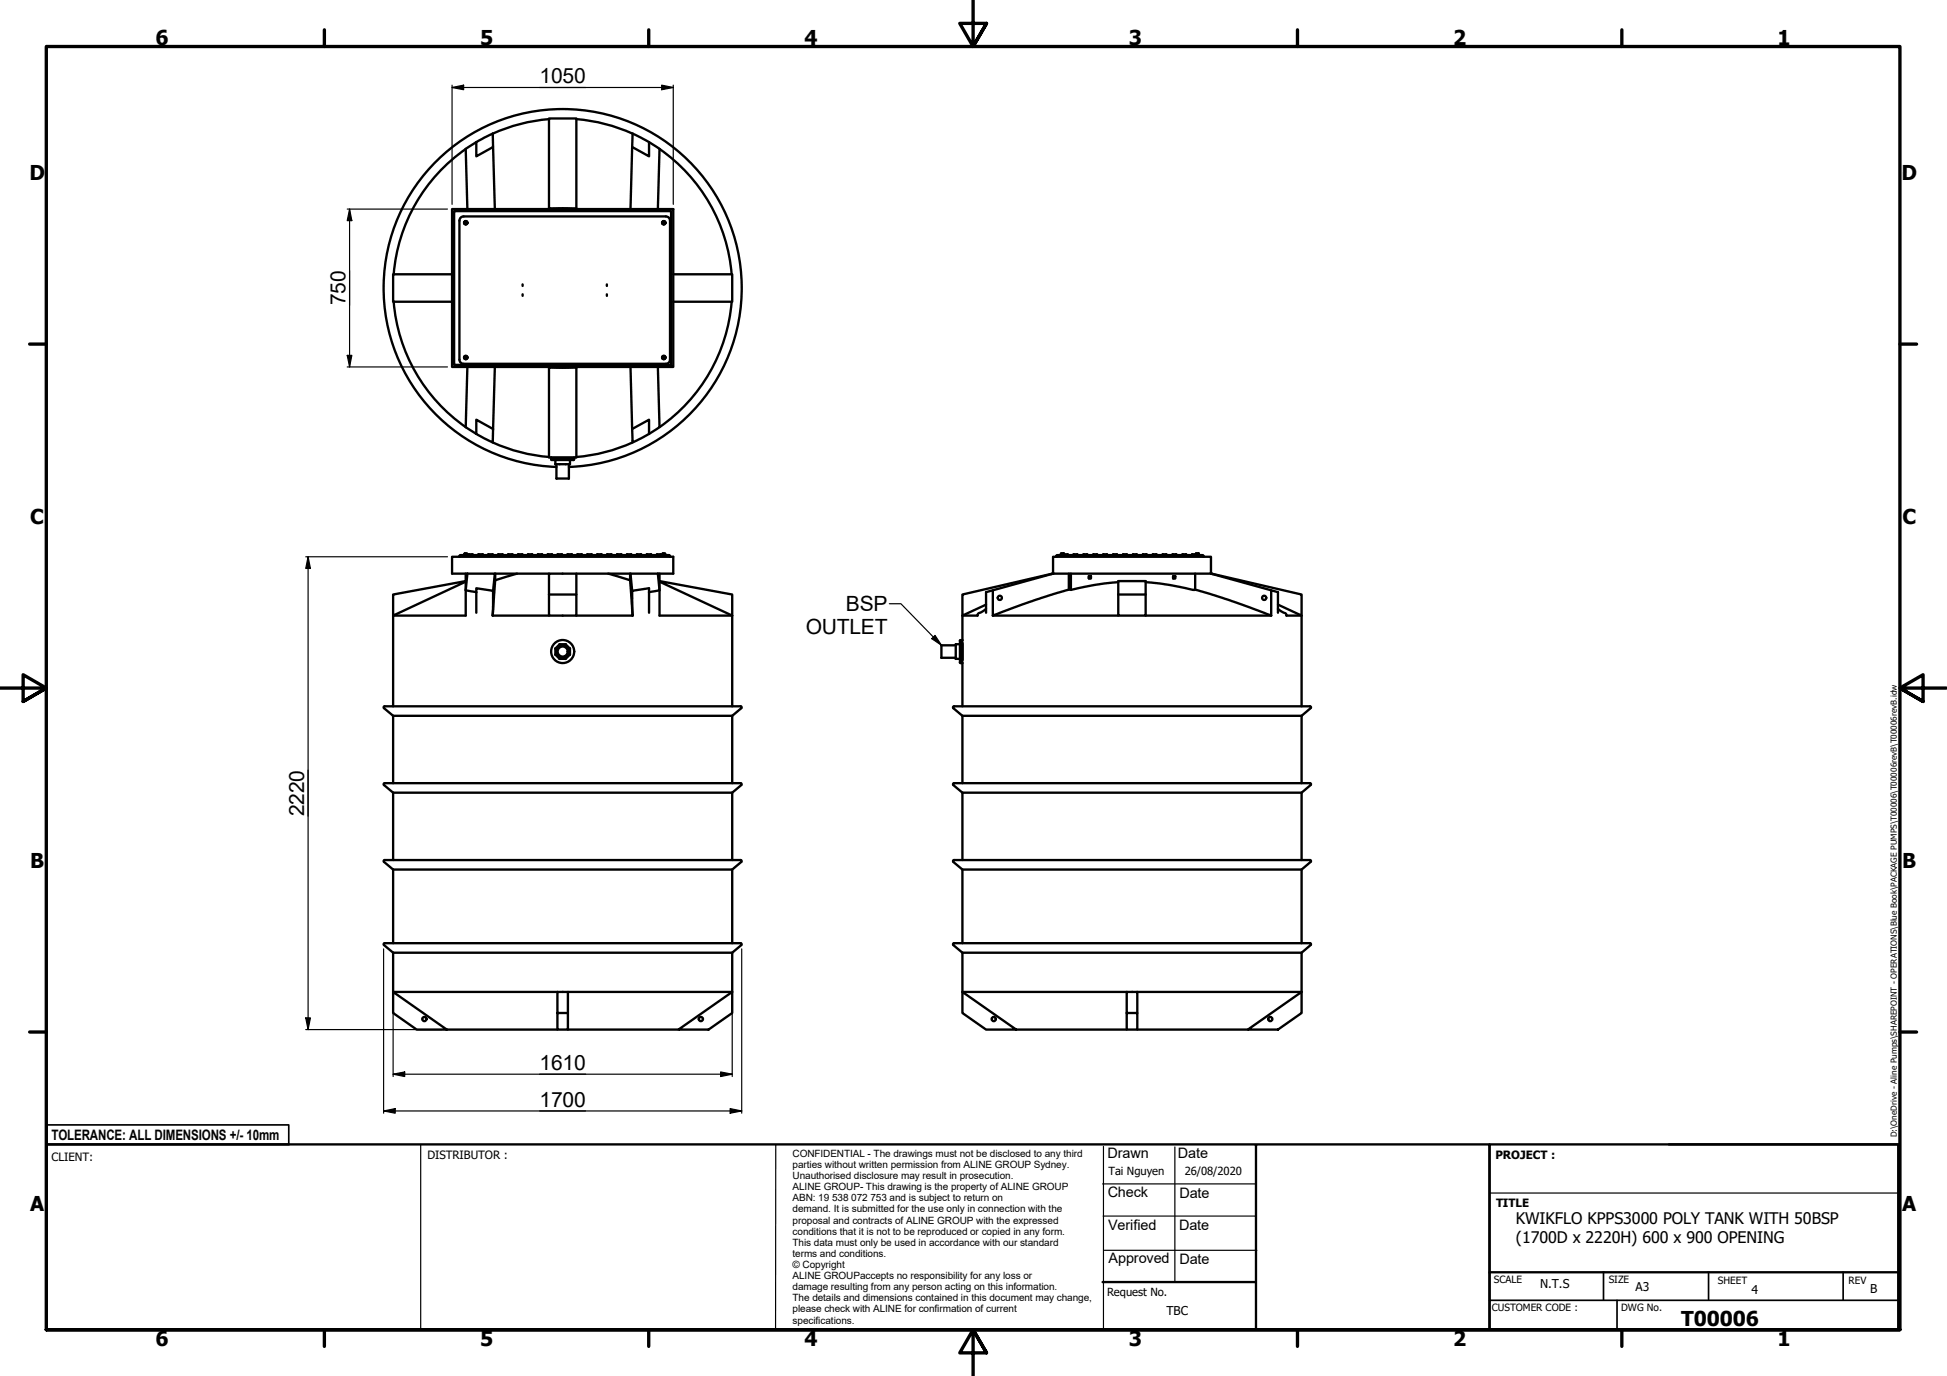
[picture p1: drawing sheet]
<svg xmlns="http://www.w3.org/2000/svg" width="420mm" height="297mm" viewBox="0 0 420 297" stroke-linecap="round" stroke-linejoin="round" font-family="sans-serif">
<!-- layer: Visible (ANSI) -->
<g fill="none" stroke="#000" stroke-width=".51">
<path d="M100.5 32.1l.4 13M100.5 32.2a36.6 36.6 0 0 0-15.5 27M102.8 30.7l-2.3 1.4M106.3 28.8l-3.5 1.9M106.3 28.8l.1 2.9-3.6 2v-3M106.4 31.7l.4 13.4M118.5 25.6h5.9v19.4h-5.9zM118.5 25.7a36.6 36.6 0 0 0-12.2 3.2M124.4 25.7a36.6 36.6 0 0 1 12.1 3.2M136.4 31.7l-.3 13.4M136.5 28.8l3.6 1.9M136.5 28.8l-.1 2.9"/>
<path d="M140.1 30.7l2.2 1.4M140.1 30.7v3l-3.7-2M142.3 32.1l-.3 13M142.3 32.2a36.6 36.6 0 0 1 15.6 27M97.6 45.1h47.7v34.1h-47.7zM97.6 59.2h-12.8v5.9h12.8M98 45.6h46.8v33.2h-46.8zM100 46.7a.9 .9 0 0 0-.9 .9v30a.9 .9 0 0 0 .9 .9M100.1 46.7h43.6M119.3 45.1l2.1-.1 2.2 .1M143.7 46.7a.9 .9 0 0 1 .9 .9v30a.9 .9 0 0 1-.9 .9M145.3 59.2h12.7v5.9h-12.7"/>
<path d="M85 65.1a36.6 36.6 0 0 0 15.5 27.1M100.1 78.5h43.6M100.4 76.9h.2M100.4 76.9a.31 .31 0 0 0-.1 .5 .31 .31 0 0 0 .4 0 .31 .31 0 0 0-.1-.5M100.4 76.9a.29 .29 0 0 0-.1 .5 .29 .29 0 0 0 .4 0 .29 .29 0 0 0 0-.5M100.7 76.9h-.3M100.9 79.2l-.4 13M106.8 79.2l-.4 13.4M112.8 61.4v.3M112.8 63.5v.4M118.5 79.4h5.9v19.4h-5.9zM119.3 79.2l2.1 .2 2.2-.2"/>
<path d="M131 61.4v.3M131 63.5v.4M136.1 79.2l.3 13.4M142 79.2l.3 13-2.2 1.5M157.9 65.1a36.6 36.6 0 0 1-15.6 27.1M100.5 92.2l2.3 1.5M106.3 95.5a36.6 36.6 0 0 0 12.2 3.2M106.4 92.6l-.1 2.9-3.5-1.8M106.4 92.6l-3.6-2v3.1M118.9 98.8l.1 .1M118.9 98.8h.1M119 98.8h4.9"/>
<path d="M119 98.8l.1 .5h4.7l.1-.4M119.8 99.3h.1M119.8 99.3l.1 .9M123 99.3v.9M123 99.3h.1M123.9 98.8v.1M123.9 98.8h.1M136.4 92.6l.1 2.9 3.6-1.8M136.4 92.6l3.7-2v3.1M136.5 95.5a36.6 36.6 0 0 1-12.1 3.2M99.4 119.9l-.3 .2M99.4 119.8h45"/>
<path d="M100.1 119.8h.8M100.2 119.6v.2M100.5 119.6h.3M100.5 119.6l-.3-.1 .6 .1M100.5 119.6v.2M100.8 119.6v.2M101.1 119.8l-.1 .1M101.2 119.7l-.1 .1M101.2 119.7l.8 .1M102.1 119.8v.1M103.2 119.8l.1-.1h.8l.1 .1M103.2 119.8l-.1 .1"/>
<path d="M104.3 119.8v.1M105.3 119.8l.1-.1h.9l.1 .1M105.3 119.8l-.1 .1M106.4 119.8l.1 .1M107.4 119.8l.2-.1h.8l.1 .1M107.5 119.8l-.1 .1M108.5 119.8l.1 .1M109.6 119.8l-.1 .1M110.6 119.7l.1 .1M110.6 119.7h-.9l-.1 .1M110.7 119.8v.1M111.7 119.8l.2-.1h.8l.1 .1"/>
<path d="M111.7 119.8l-.1 .1M112.8 119.8l.1 .1M113.9 119.8l-.1 .1M114.9 119.7h-.9l-.1 .1M114.9 119.7v.1M114.9 119.8l.1 .1M116 119.8l-.1 .1M116.1 119.7h.8M116.1 119.7l-.1 .1M116.9 119.7l.2 .1M117.1 119.8v.1M118.1 119.8v.1"/>
<path d="M119.1 119.7l.1 .1M119.2 119.7h-1l-.1 .1M119.2 119.8l.1 .1M119.9 100.2h3.1M120.1 100.8a38.6 38.6 0 0 1-31.9-58.3 38.6 38.6 0 0 1 66.5 0 38.6 38.6 0 0 1-31.9 58.3M120.1 103.3h.1M120.1 100.2v3.1M120.3 119.8l-.1 .1M120.4 119.7l-.1 .1M120.4 119.7l.9 .1M121.3 119.8l.1 .1M122.4 119.8l-.1 .1"/>
<path d="M122.8 100.2v3.1M122.8 103.3h-2.7M123 100.2h.1M123.3 119.7l.2 .1M123.4 119.7h-.9l-.1 .1M123.5 119.8l.1 .1M124.5 119.8l-.1 .1M125.6 119.7v.1M125.6 119.7h-.9l-.2 .1M125.6 119.8l.1 .1M126.7 119.8l-.1 .1M126.8 119.7l-.1 .1"/>
<path d="M126.8 119.7h.8M127.6 119.7l.2 .1M127.8 119.8v.1M128.8 119.8l-.1 .1M128.9 119.7h.9l.1 .1M128.9 119.7l-.1 .1M129.9 119.8l.1 .1M130.9 119.8l.2-.1 .9 .1M130.9 119.8v.1M132 119.8l.1 .1M133.1 119.8l-.1 .1M134 119.7l-.9 .1"/>
<path d="M134 119.7l.2 .1M134.2 119.8v.1M135.2 119.8l.2-.1h.8l.1 .1M135.2 119.8l-.1 .1M136.3 119.8l.1 .1M137.4 119.8l.1-.1h.8l.1 .1M137.4 119.8l-.1 .1M138.4 119.8l.1 .1M139.5 119.8l.1-.1h.8l.2 .1M139.5 119.8l-.1 .1M140.6 119.8v.1M141.7 119.8l-.1 .1"/>
<path d="M141.8 119.7l-.1 .1M142.5 119.7l.1 .1M142.5 119.7h-.8M142.6 119.8l.1 .1M142.9 119.8h.7M142.9 119.6v.2M143.2 119.6h.3M143.2 119.6l-.3-.1 .6 .1M143.2 119.6v.2M143.5 119.6v.2M144.4 119.9l.2 .2M228.1 119.9l-.2 .2"/>
<path d="M228.2 119.8h31.3M228.9 119.8h.7M228.9 119.6h.2M229.1 119.6l.2-.1h-.3l-.1 .3M229.1 119.6v.2M229.3 119.5h.2zM229.4 119.6v.2M229.6 119.5v.1M229.6 119.7l.9 .1M229.6 119.6v.2M230.5 119.8l.1 .1M231.6 119.8l-.1 .1"/>
<path d="M231.7 119.7h.8M231.7 119.7l-.1 .1M232.5 119.7l.1 .1M232.5 119.8l.1 .1M233.8 119.8l-.1 .1M233.8 119.7l-.1 .1M233.8 119.7h.7l.2 .1M234.7 119.8l.1 .1M235.9 119.8l-.1 .1M236 119.7l-.1 .1M236 119.7l.8 .1M236.8 119.8l.1 .1"/>
<path d="M238 119.8l-.1 .1M238.9 119.7l.1 .1M238.9 119.7h-.8l-.1 .1M239 119.8v.1M240.1 119.8v.1M241 119.7l-.8 .1M241 119.7l.1 .1M241.1 119.8l.1 .1M242.3 119.8l-.1 .1M242.3 119.8l.1-.1 .8 .1M243.2 119.8l.1 .1M244.4 119.8l-.1 .1"/>
<path d="M244.5 119.7h.7l.2 .1M244.5 119.7l-.1 .1M245.4 119.8v.1M246.5 119.8l.2-.1 .8 .1M246.6 119.8l-.1 .1M247.5 119.8l.1 .1M248.7 119.8l-.1 .1M249.6 119.7h-.8l-.1 .1M249.6 119.7v.1M249.6 119.8l.1 .1M250.8 119.8v.1M251.6 119.7l.2 .1"/>
<path d="M251.7 119.7l-.9 .1M251.8 119.8l.1 .1M253 119.8l-.1 .1M253.9 119.7v.1M253.9 119.7h-.8l-.1 .1M253.9 119.8l.1 .1M255.1 119.8l.1-.1 .9 .1M255.1 119.8l-.1 .1M256 119.8l.1 .1M257.2 119.8l-.1 .1M257.3 119.7h.7M257.3 119.7l-.1 .1"/>
<path d="M258 119.8h.7M258 119.6h.2M258.2 119.6l.2-.1-.4 .1v.2M258.2 119.6v.2M258.4 119.5h.2zM258.6 119.6v.2M258.7 119.6h.1M258.7 119.6v.2M259.5 119.9l.2 .2M99.1 120.1v.1M100.5 127.4l2.3 .4M100.5 127.3h.1"/>
<path d="M100.5 125.4l-15.7 2.9v4.6l15.7-7.3M100.5 123.8v3.5M100.9 123.8h5.9l-.4 3.7M100.9 123.8l-.4 3.6v5.5h-15.7v19.6M100.9 123.8h-3.3v-3.6h47.7v3.6h-3.3M102.8 127.8v-.8l3.6 .5-.1 5.4M102.8 127.8v4.5M106.3 132.9h12.2M106.8 123.8h11.7M106.9 123.8v1.5M111.6 123.8l-4.7 1.5-.6 7.6M119.8 140h.1"/>
<path d="M122.1 139.1h.1M122.1 139.1h-1.3l-1 .9M122.1 139.1l.9 .9M123 140h.1M124.4 128.3v-4.5h-5.9v9.1h5.9v-4.6h-5.9M124.4 123.8h11.7M124.4 132.9h12.1M131.3 123.8l4.7 1.5v-1.5M136 125.3l.5 7.6-.1-5.4 3.7-.5v5.3M142 123.8h-5.9l.3 3.7M142 123.8l.3 3.6-2.2 .4M142.3 123.8v3.5"/>
<path d="M142.3 125.4l15.7 2.9v4.6l-15.7-7.3M142.3 127.4v5.5h15.7v19.6M144.6 120.1v.1M203.2 139.3v2.7M206.2 139.1v3.1M206.2 139.3h-3.1M206.3 139.1h-.1M207.2 138.3v4.7M207.2 139.1h-.9M207.6 138.2v4.9M207.6 138.2l-.5 .1M207.7 138.8v3.7"/>
<path d="M212.8 131.4l-1.7 1-.2 .5h-3.2l-.1 5.3M214.2 132.9h27.1M214.2 127.4v5.5M226.9 123.9l.2-.1-19.4 4.5v4.6l5.1-2.4M227.1 123.8h.1M227.2 120.2h34.1v3.6h-34.1zM227.2 123.8l-14.4 4v4.5M227.9 120.1v.1M230.7 127.3l-7.5 2.3-9 3.3M230.7 123.8v3.5M231.1 123.8v3.5l.7-.1a56.4 56.4 0 0 1 9.5-1.5M231.1 127.2l-.4 .1"/>
<path d="M235 124.4h.4v.4h-.4zM241.3 128.3h5.9M241.3 125.4h5.9v7.5h-5.9zM247.2 132.9h27.1M253.2 124.4h.4v.4h-.4zM257.9 127.3l7.4 2.3 9 3.3M257.9 123.8v3.5l-1.2-.1a55.5 55.5 0 0 0-9.5-1.5M259.7 120.1v.1M261.5 123.8l19.4 4.5v4.6l-5.1-2.4M261.5 123.8l.2 .1M261.5 123.8h-.2l13 3.6M275.8 132.3v-4.5l-1.5-.4v5.5"/>
<path d="M275.8 131.4l1.7 1 .1 .5h3.3v19.6M82.9 152.9l1.9 1.6M84.8 154.5v14.6M84.8 154.5h73.2M119.8 141.3h.1M119.8 140v1.3M119.8 141.3l1 .9M120.7 142.2h.1M122.1 142.2h.1M123 141.3l-.9 .9h-1.3M123 140v1.3M123 141.3h.1"/>
<path d="M158 154.5v14.6M159.8 152.5l.2 .1v.3M159.8 152.5h-76.8l-.2 .1 .1 .3M160 152.9l-2 1.6M203.1 142h.1M203.2 142h3M205.7 152.9l2 1.6M206.2 142.2h.1M206.3 142.2l.9 .1M207.1 143l.5 .1M207.6 143.1l.1 9.4M207.6 143.1h.1"/>
<path d="M207.7 154.5h73.2M207.7 154.5v14.6M280.9 154.5v14.6M282.8 152.9l-1.9 1.6M282.8 152.9l.1-.3-.2-.1h-76.8l-.2 .1v.3M84.8 171.1v14.6M84.8 171.1h73.2M158 171.1v14.6M159.8 169.1l.2 .1v.3l-2 1.6M159.8 169.1h-76.9v.4l1.9 1.6M207.7 171.1h73.2M207.7 171.1v14.6"/>
<path d="M280.9 171.1v14.6M282.8 169.5l-1.9 1.6M282.8 169.5l.1-.3-.2-.1h-76.9l-.1 .4 2 1.6M84.8 187.7v15.9M84.8 187.7h73.2M158 187.7v15.9M159.8 185.7l.2 .1v.3l-2 1.6M159.8 185.7h-76.9v.4l1.9 1.6M207.7 187.7h73.2M207.7 187.7v15.9M280.9 187.7v15.9M282.8 186.1l-1.9 1.6"/>
<path d="M282.8 186.1l.1-.3-.2-.1h-76.9l-.1 .4 2 1.6M82.9 204l1.9 1.7M84.8 214.1l11.6 8.2h-6.5l-5.1-3.6zM84.8 205.7v8.4h35.5M84.8 205.7h73.2M120.3 218.7h2.3v3.6h-2.3v-8.2h2.3v4.6M158 205.7v8.4h-35.4M159.8 203.6l.2 .2v.2M159.8 203.6h-76.8l-.2 .2 .1 .2M160 204l-2 1.7M205.7 204l2 1.7M207.7 205.7v8.4h35.4"/>
<path d="M207.7 205.7h73.2M207.7 214.1l11.6 8.2h-6.5l-5.1-3.6zM243.1 218.7h2.3v3.6h-2.3v-8.2h2.3v4.6M280.9 205.7v8.4h-35.5M282.8 204l-1.9 1.7M282.8 204l.1-.2-.2-.2h-76.8l-.2 .2v.2M96.4 222.3h23.9M122.6 222.3h23.8M146.4 222.3l11.6-8.2v4.6l-5.1 3.6zM219.3 222.3h23.8M245.4 222.3h23.9M269.3 222.3l11.6-8.2v4.6l-5.1 3.6z"/>
<circle cx="100.5" cy="48.1" r=".29"/>
<circle cx="100.5" cy="48.1" r=".37"/>
<circle cx="143.2" cy="48.1" r=".29"/>
<circle cx="143.2" cy="48.1" r=".37"/>
<circle cx="100.5" cy="77.2" r=".37"/>
<circle cx="143.2" cy="77.2" r=".29"/>
<circle cx="143.2" cy="77.2" r=".37"/>
<circle cx="215.8" cy="129.1" r=".45"/>
<circle cx="235.2" cy="124.6" r=".16"/>
<circle cx="253.4" cy="124.6" r=".16"/>
<circle cx="272.8" cy="129.1" r=".46"/>
<circle cx="121.4" cy="140.6" r="2.49"/>
<circle cx="121.4" cy="140.6" r="1.34"/>
<circle cx="121.4" cy="140.6" r="1.09"/>
<circle cx="91.6" cy="220" r=".46"/>
<circle cx="151.2" cy="220" r=".46"/>
<circle cx="214.5" cy="220" r=".46"/>
<circle cx="274.1" cy="220" r=".46"/>
</g>
<!-- layer: Border (ANSI) -->
<g fill="none" stroke="#000" stroke-width=".72">
<path d="M70 6.4v3.6M140 6.4v3.6M210 0v10l-2.9-5h5.8l-2.9 5 2.9-5M280 6.4v3.6M350 6.4v3.6M6.4 74.3h3.6M410 74.3h3.6M0 148.5h10l-5-2.8v5.7l5-2.9-5 2.9M420 148.5h-10l5-2.8v5.7l-5-2.9 5 2.9M6.4 222.8h3.6M410 222.8h3.6M10 287v-277h400v277h-400h400"/>
<path d="M70 287v3.6M140 287v3.6M212.9 292l-2.9-5 2.9 5h-5.8l2.9-5v10M280 287v3.6M350 287v3.6"/>
</g>
<!-- layer: Title (ANSI) -->
<path d="M10.1 247v-4.2h52.2v4.2M346 274.6v6.1M368.7 274.6v6.1M397.7 274.6v6.1M321.4 280.7h88.4M349 280.7v6.3" fill="none" stroke="#000" stroke-width=".36"/>
<path d="M10.1 247h311.3v40h-50.4v-39.8M10.1 247h52.2M10.1 247v40h260.9M360.1 247h49.5v40h-88.2v-40h88.2M237.9 276.8h32.9M321.4 274.6h88.6" fill="none" stroke="#000" stroke-width=".51"/>
<path d="M321.4 257.5h88.2" fill="none" stroke="#000" stroke-width=".25"/>
<!-- layer: T-SHEET -->
<path d="M90.8 247v40M167.4 247v40M237.9 255.6h32.9M238.1 247.5v39.5M253.5 247.6v29.2M271 252v35M238 262.5h32.9M238.3 269.9h32.9" fill="none" stroke="#000" stroke-width=".25"/>
<!-- layer: 0 -->
<path d="M271 247.5v39.5" fill="none" stroke="#000" stroke-width=".3"/>
<!-- layer: Dimension (ANSI) -->
<g fill="none" stroke="#000" stroke-width=".25">
<path d="M97.6 18.9l2.5-.5v1zM97.6 18.9h47.7M97.6 18.4v25.7M142.8 18.4l2.5 .5-2.5 .5zM145.3 18.4v25.7M74.9 45.1h21.7M75.4 45.1v34.1M75.4 45.1l.5 2.5h-1zM74.9 76.7h1l-.5 2.5zM74.9 79.2h21.7M66 120.2h30.6M66.5 120.2l.5 2.5h-1z"/>
<path d="M66.5 120.2v102.1M66 219.7h1l-.5 2.6zM82.8 204.8v35.5M84.8 215.1v17.3M158 215.1v17.3M160.1 204.8v35.5M66 222.3h29.4M82.8 239.8l2.5-.5v1zM82.8 239.8h77.3M84.8 231.9l2.5-.5v1zM84.8 231.9h73.2M155.5 231.4l2.5 .5-2.5 .5z"/>
<path d="M157.6 239.3l2.5 .5-2.5 .5z"/>
</g>
<g fill="#000">
<path d="M97.6 18.9l2.5-.5v1z" fill-rule="evenodd"/>
<path d="M142.8 18.4l2.5 .5-2.5 .5z" fill-rule="evenodd"/>
<path d="M75.4 45.1l.5 2.5h-1z" fill-rule="evenodd"/>
<path d="M74.9 76.7h1l-.5 2.5z" fill-rule="evenodd"/>
<path d="M66.5 120.2l.5 2.5h-1z" fill-rule="evenodd"/>
<path d="M66 219.7h1l-.5 2.6z" fill-rule="evenodd"/>
<path d="M82.8 239.8l2.5-.5v1z" fill-rule="evenodd"/>
<path d="M84.8 231.9l2.5-.5v1z" fill-rule="evenodd"/>
<path d="M155.5 231.4l2.5 .5-2.5 .5z" fill-rule="evenodd"/>
<path d="M157.6 239.3l2.5 .5-2.5 .5z" fill-rule="evenodd"/>
</g>
<!-- layer: Symbol (ANSI) -->
<path d="M191.9 130.3h2.5l8.8 9M201.1 137.9l.7-.7 1.4 2.1z" fill="none" stroke="#000" stroke-width=".25"/>
<path d="M201.1 137.9l.7-.7 1.4 2.1z" fill-rule="evenodd" fill="#000"/>
<g font-size="4.5">
<text x="116.4" y="18">1050</text>
<text x="74.6" y="65.9" transform="rotate(-90 74.6 65.9)">750</text>
<text x="182.6" y="131.9">BSP</text>
<text x="173.9" y="137">OUTLET</text>
<text x="65.6" y="176.2" transform="rotate(-90 65.6 176.2)">2220</text>
<text x="116.4" y="231">1610</text>
<text x="116.4" y="239">1700</text>
</g>
<g font-size="4.4">
<text x="33.6" y="9.6">6</text>
<text x="103.6" y="9.6">5</text>
<text x="173.6" y="9.6">4</text>
<text x="243.6" y="9.6">3</text>
<text x="313.6" y="9.6">2</text>
<text x="383.6" y="9.6">1</text>
<text x="6.3" y="38.8">D</text>
<text x="410.3" y="38.8">D</text>
<text x="6.5" y="113">C</text>
<text x="410.5" y="113">C</text>
<text x="6.5" y="187.3">B</text>
<text x="410.5" y="187.3">B</text>
<text x="6.5" y="261.5">A</text>
<text x="410.5" y="261.5">A</text>
<text x="362.8" y="286.2">T00006</text>
<text x="33.6" y="290.6">6</text>
<text x="103.6" y="290.6">5</text>
<text x="173.6" y="290.6">4</text>
<text x="243.6" y="290.6">3</text>
<text x="313.6" y="290.6">2</text>
<text x="383.6" y="290.6">1</text>
</g>
<g font-size="3.5">
<text x="327.1" y="264.1">KWIKFLO KPPS3000 POLY TANK WITH 50BSP</text>
<text x="327.1" y="268.2">(1700D x 2220H) 600 x 900 OPENING</text>
</g>
<g font-size="3.1">
<text x="11.1" y="246">TOLERANCE: ALL DIMENSIONS +/- 10mm</text>
<text x="239" y="250">Drawn</text>
<text x="254.2" y="250">Date</text>
<text x="239" y="258.3">Check</text>
<text x="254.5" y="258.6">Date</text>
<text x="239.1" y="265.4">Verified</text>
<text x="254.4" y="265.4">Date</text>
<text x="239.2" y="272.7">Approved</text>
<text x="254.5" y="272.8">Date</text>
</g>
<g font-size="2.6">
<text x="332.4" y="278.1">N.T.S</text>
<text x="353" y="278.7">A3</text>
<text x="378" y="279.4">4</text>
<text x="403.6" y="279.2">B</text>
<text x="251.7" y="283.9">TBC</text>
</g>
<g font-size="2.5">
<text x="11.1" y="250.6">CLIENT:</text>
<text x="92.2" y="250.1">DISTRIBUTOR :</text>
<text x="322.7" y="250.2">PROJECT :</text>
<text x="322.8" y="260.7">TITLE</text>
</g>
<g font-size="2.4">
<text x="239.2" y="253.7">Tai Nguyen</text>
<text x="255.7" y="253.6">26/08/2020</text>
<text x="238.9" y="279.9">Request No.</text>
</g>
<g font-size="2.2">
<text x="171" y="249.8">CONFIDENTIAL - The drawings must not be disclosed to any third</text>
<text x="171" y="254.5">Unauthorised disclosure may result in prosecution.</text>
<text x="171" y="256.9">ALINE GROUP- This drawing is the property of ALINE GROUP</text>
<text x="171" y="252.1">parties without written permission from ALINE GROUP Sydney.</text>
<text x="171" y="261.7">demand. It is submitted for the use only in connection with the</text>
<text x="171" y="259.3">ABN: 19 538 072 753 and is subject to return on</text>
<text x="171" y="268.9">This data must only be used in accordance with our standard</text>
<text x="171" y="264.1">proposal and contracts of ALINE GROUP with the expressed</text>
<text x="171" y="266.5">conditions that it is not to be reproduced or copied in any form.</text>
<text x="171" y="271.3">terms and conditions.</text>
<text x="171" y="273.7">© Copyright</text>
<text x="171" y="278.5">damage resulting from any person acting on this information.</text>
<text x="171" y="280.9">The details and dimensions contained in this document may change,</text>
<text x="171" y="276.1">ALINE GROUPaccepts no responsibility for any loss or</text>
<text x="322.4" y="277">SCALE</text>
<text x="347.2" y="277">SIZE</text>
<text x="370.7" y="277.2">SHEET</text>
<text x="398.9" y="277.2">REV</text>
<text x="171" y="285.7">specifications.</text>
<text x="171" y="283.3">please check with ALINE for confirmation of current</text>
<text x="321.9" y="282.9">CUSTOMER CODE :</text>
<text x="349.8" y="283.1">DWG No.</text>
</g>
<text font-size="1.8" x="409.3" y="245.5" transform="rotate(-90 409.3 245.5)">D:\OneDrive - Aline Pumps\SHAREPOINT - OPERATIONS\Blue Book\PACKAGE PUMPS\T00006\T00006revB\T00006revB.idw</text>
</svg>
